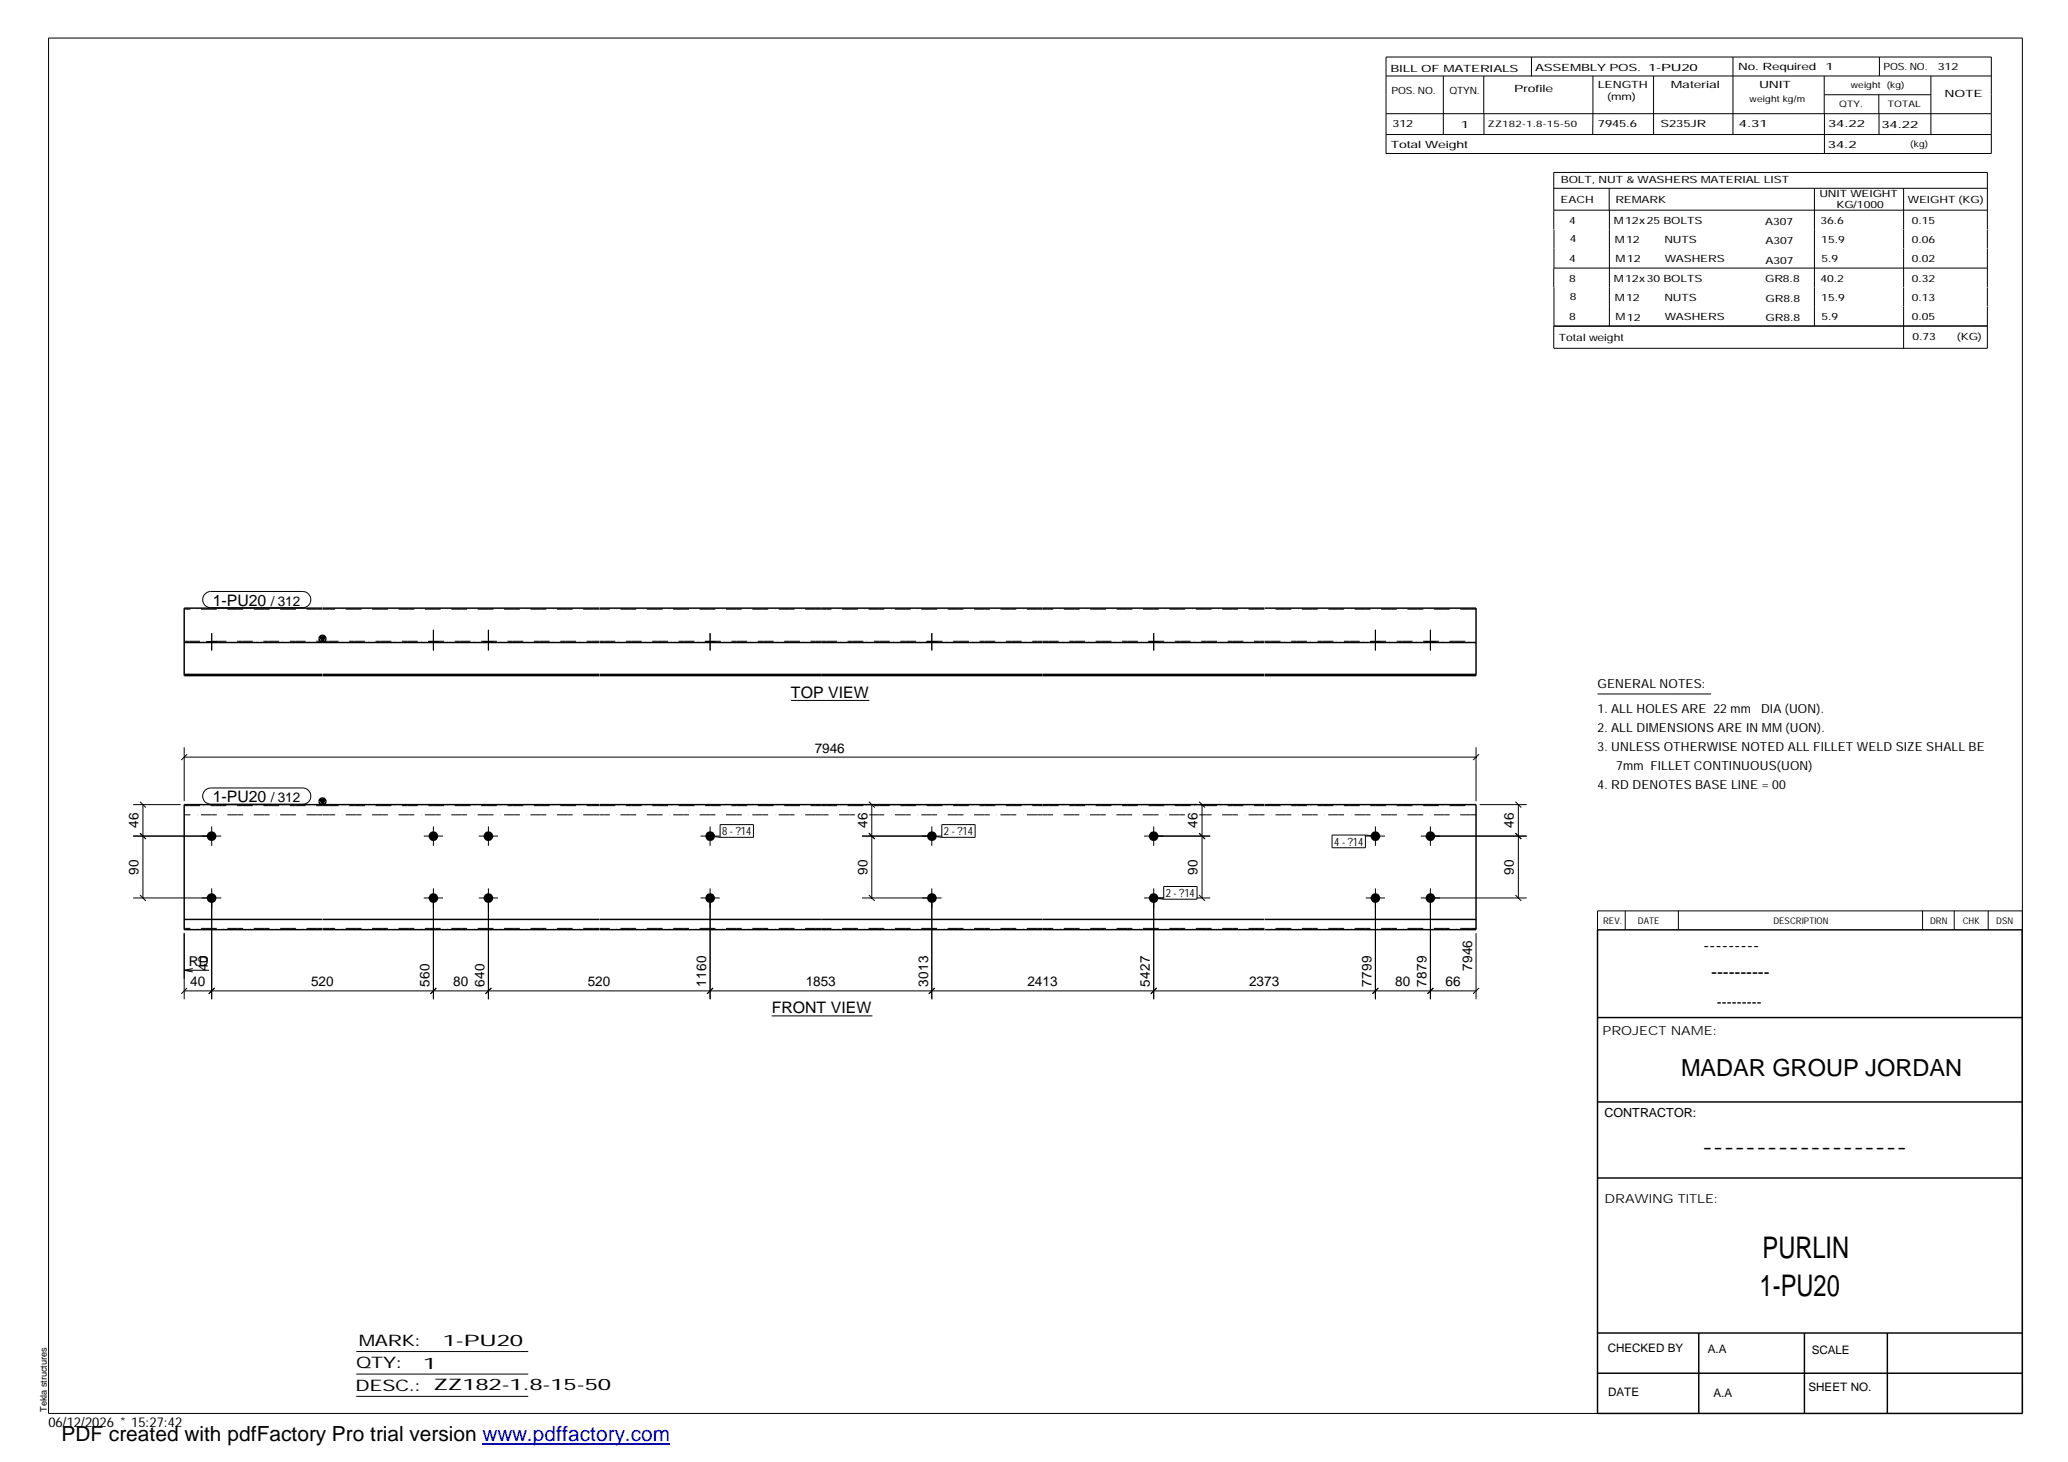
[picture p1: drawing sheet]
<svg xmlns="http://www.w3.org/2000/svg" width="420mm" height="297mm" viewBox="0 0 420 297" stroke-linecap="round" stroke-linejoin="round" font-family="sans-serif">
<g fill="#000">
<path d="M65 129.4h1.1l-.6 1zM65 162.5h1.1l-.6 1z"/>
<path d="M42 130.3h2v.2h-2z" fill-rule="evenodd"/>
<path d="M42 130.3h2v.2h-2z" fill-rule="evenodd"/>
<path d="M87.1 130.3h1.9v.2h-1.9z" fill-rule="evenodd"/>
<path d="M87.1 130.3h1.9v.2h-1.9z" fill-rule="evenodd"/>
<path d="M98.3 130.3h1.9v.2h-1.9z" fill-rule="evenodd"/>
<path d="M98.3 130.3h1.9v.2h-1.9z" fill-rule="evenodd"/>
<path d="M143.3 130.3h1.9v.2h-1.9z" fill-rule="evenodd"/>
<path d="M143.3 130.3h1.9v.2h-1.9z" fill-rule="evenodd"/>
<path d="M188.3 130.3h2v.2h-2z" fill-rule="evenodd"/>
<path d="M188.3 130.3h2v.2h-2z" fill-rule="evenodd"/>
<path d="M233.4 130.3h2v.2h-2z" fill-rule="evenodd"/>
<path d="M233.4 130.3h2v.2h-2z" fill-rule="evenodd"/>
<path d="M278.5 130.3h1.9v.2h-1.9z" fill-rule="evenodd"/>
<path d="M278.5 130.3h1.9v.2h-1.9z" fill-rule="evenodd"/>
<path d="M289.6 130.3h2v.2h-2z" fill-rule="evenodd"/>
<path d="M289.6 130.3h2v.2h-2z" fill-rule="evenodd"/>
<circle cx="43" cy="169.9" r=".98"/>
<circle cx="88" cy="169.9" r=".97"/>
<circle cx="99.2" cy="169.9" r=".97"/>
<circle cx="144.3" cy="169.9" r=".98"/>
<circle cx="189.3" cy="169.9" r=".98"/>
<circle cx="234.4" cy="169.9" r=".97"/>
<circle cx="279.4" cy="169.9" r=".97"/>
<circle cx="290.6" cy="169.9" r=".97"/>
<circle cx="43" cy="182.5" r=".98"/>
<circle cx="88" cy="182.5" r=".97"/>
<circle cx="99.2" cy="182.5" r=".97"/>
<circle cx="144.3" cy="182.5" r=".99"/>
<circle cx="189.3" cy="182.5" r=".98"/>
<circle cx="234.4" cy="182.5" r=".98"/>
<circle cx="279.4" cy="182.5" r=".97"/>
<circle cx="290.6" cy="182.5" r=".97"/>
</g>
<g fill="none" stroke="#000" stroke-width=".2">
<path d="M9.9 7.7h401v279.5h-401zM281.6 11.6h123v19.6h-123zM281.6 15.4h123M293.2 15.4v11.9M301.5 15.4v7.7M311.1 11.6v3.9M323.6 15.4v11.9M336 15.4v11.9M352.1 11.6v15.7M370.6 15.4v7.7M370.7 19.2h21.6M381.7 19.2v3.9"/>
<path d="M381.8 11.6v3.8M392.3 15.4v11.9M281.6 23.1h123M281.6 27.3h123M301.5 23.1v4.2M315.7 38.3h88.1M326.9 38.3v4.4M368.6 38.3v27.9M370.7 23.1v8.1M381.8 23.1v4.2M386.8 38.3v8.3M315.7 42.7h88.1"/>
<path d="M315.7 46.6v-11.6h88.1v11.6M315.7 54.5v3.9M315.7 54.5h88.1M315.7 46.6v7.9M315.7 58.4v7.8M327 42.7v23.5M386.8 46.6v3.9M386.8 50.6v7.7M386.8 58.4v3.9M403.8 46.6v3.9M403.8 50.6v7.7M403.8 58.4v3.9"/>
<path d="M386.8 62.3v8.5M403.8 62.3v8.5h-88.1M403.8 66.2h-88.1v4.5M41.7 120.7l.5-.4 .6-.1h18.7a1.65 1.65 0 0 1 1.7 1.6 1.65 1.65 0 0 1-1.7 1.7h-18.7a1.63 1.63 0 0 1-1.5-1 1.63 1.63 0 0 1 .4-1.8zM42 130.3v.2M43 128.6v3.6M44 130.3v.2M87.1 130.3v.2M88.1 128v4.2M89 130.3v.2M98.3 130.3v.2M99.2 128v4.2"/>
<path d="M100.2 130.3v.2M143.3 130.3v.2M144.3 128.6v3.6M145.2 130.3v.2M188.3 130.3v.2M189.3 128.6v3.6M190.3 130.3v.2M233.4 130.3v.2M234.4 128.6v3.6M235.4 130.3v.2M278.5 130.3v.2M279.4 128v4.2"/>
<path d="M280.4 130.3v.2M289.6 130.3v.2M290.6 128v4.2M291.6 130.3v.2M37.4 153.8h262.5M37.4 151.8v11M38 153.2l-1.2 1.2M160.7 142.3h15.9M299.9 151.8v11M300.5 153.2l-1.2 1.2M324.6 141h23M27.1 169.9h17.9"/>
<path d="M27.1 163.5h9.6M28.4 169.3l1.2 1.2M28.4 162.9l1.2 1.2M29 163.5v18.9M41.7 160.6l.5-.4 .6-.1h18.7a1.65 1.65 0 0 1 1.7 1.6 1.65 1.65 0 0 1-1.7 1.7h-18.7a1.63 1.63 0 0 1-1.5-1 1.63 1.63 0 0 1 .4-1.8zM43 167.9v4M86.1 169.9h3.9M88.1 167.9v4M97.3 169.9h3.9M99.2 167.9v4M142.3 169.9h3.9M144.3 167.9v4"/>
<path d="M144.3 169.9l2 .2M146.3 167.5h6.8v2.6h-6.8zM175.1 169.9h16.2M175.1 163.5h13.5M176.5 169.3l1.2 1.2M176.5 162.9l1.2 1.2M177.1 163.5v18.9M189.3 167.9v4M189.3 169.9l2 .2M191.3 167.5h6.8v2.6h-6.8zM232.5 169.9h13.4M234.4 167.9v4"/>
<path d="M235.1 163.5h10.8M243.6 169.3l1.2 1.2M243.6 162.9l1.2 1.2M244.2 163.5v18.9M270.6 169.7h6.8v2.5h-6.8zM277.4 169.7l2 .2M277.5 169.9h3.9M279.4 167.9v4M288.7 169.9h21.5M290.6 167.9v4M300.6 163.5h9.6M307.9 169.3l1.2 1.2"/>
<path d="M307.9 162.9l1.2 1.2M308.5 163.5v18.9M27.1 182.4h17.9M28.4 181.8l1.2 1.2M37.4 189.6v13.4M37.4 197.1l1.8 .4M37.4 197.1h5.1M39.2 196.8l-1.8 .3M43 180.5v22.5M86.1 182.4h3.9M88.1 180.5v22.5M97.3 182.4h3.9"/>
<path d="M99.2 180.5v22.5M142.3 182.4h3.9M144.3 180.5v22.5M175.1 182.4h16.2M176.5 181.8l1.2 1.2M189.3 180.5v22.5M232.5 182.4h4M234.4 180.5v22.5M234.4 182.4l2 .3M236.4 180.1h6.8v2.6h-6.8zM243.1 182.4h2.8M243.6 181.8l1.2 1.2"/>
<path d="M277.5 182.4h3.9M279.4 180.5v22.5M288.7 182.4h21.5M290.6 180.5v22.5M299.9 189.6v13.4M307.9 181.8l1.2 1.2M330.2 185.1v3.8M341 185.1v3.8M390.6 185.1v3.8M397 185.1v3.8M403.9 185.1v3.8M410.9 185.1h-86.3v3.8"/>
<path d="M37.4 201.3h262.5M38 200.7l-1.2 1.2M43.6 200.7l-1.2 1.2M88.6 200.7l-1.1 1.2M99.8 200.7l-1.2 1.2M144.9 200.7l-1.2 1.2M156.8 206.4h20.4M189.9 200.7l-1.2 1.2M235 200.7l-1.2 1.2M280 200.7l-1.2 1.2M291.2 200.7l-1.2 1.2M300.5 200.7l-1.2 1.2"/>
<path d="M72.4 274.6h34.9M72.4 279.2h34.9M72.4 283.7h34.9"/>
</g>
<g fill="none" stroke="#000" stroke-width=".3">
<path d="M37.4 137h28.1M37.4 130.5h28.1M65 129.4h1.1l-.6 1zM65.5 123.6h-28.1v13.7h28.1M65.6 137.3h56.1M65.6 137h56.1M65.6 130.5h56.1M65.6 123.6h56.1M121.8 137.3h135.1M121.8 137h135.1M121.8 130.5h135.1M121.8 123.6h135.1"/>
<path d="M257 123.6h42.9v13.7h-42.9M257 137h42.9M257 130.5h42.9M65 162.5h1.1l-.6 1zM65.5 163.5h-28.1v25.4h28.1M65.6 163.5h56.1M121.8 163.5h135.1M257 163.5h42.9v25.4h-42.9M37.4 186.8h28.1M65.6 188.9h56.1M65.6 186.8h56.1M121.8 188.9h135.1"/>
<path d="M121.8 186.8h135.1M257 186.8h42.9M324.6 188.9h86.3v98.3h-86.3zM324.6 206.7h86.3M324.6 239.3h86.3M324.6 223.9h86.3M324.6 270.8h86.3M324.6 279h86.3M345.1 270.8v16.4M366.6 270.8v16.4M383.5 270.8v16.4"/>
<circle cx="65.5" cy="129.8" r=".7"/>
<circle cx="65.5" cy="162.8" r=".7"/>
</g>
<g fill="none" stroke="#000" stroke-width=".2" stroke-dasharray="1.1 0 2.1 .7 0 1.4" stroke-linecap="butt">
<path d="M37.4 130.3h28.1M65.5 123.8h-28.1M65.6 130.3h56.1M121.7 123.8h-56.1M121.8 130.3h45M166.8 123.8h-45M166.8 130.3h45M211.8 123.8h-45M211.9 130.3h45M256.9 123.8h-45M257 130.3h42.9M299.9 123.8h-42.9"/>
<path d="M37.4 163.7h28.1M65.5 165.6h-28.1M65.6 163.7h56.1M121.7 165.6h-56.1M121.8 163.7h45M166.8 165.6h-45M166.8 163.7h45M173.7 165.6h-6.9M211.8 165.6h-35.2M211.9 163.7h45M240.7 165.6h-28.8M256.9 165.6h-13.2"/>
<path d="M257 163.7h42.9M299.9 165.6h-42.9M65.5 188.6h-28.1M121.7 188.6h-56.1M166.8 188.6h-45M211.8 188.6h-45M256.9 188.6h-45M299.9 188.6h-42.9"/>
</g>
<path d="M98 293.3h38.2" fill="none" stroke="#00f" stroke-width=".3"/>
<g font-size="6.1">
<text x="358.1" y="255.5">PURLIN</text>
<text x="357.5" y="263.3">1-PU20</text>
</g>
<text font-size="4.8" x="341.5" y="218.6">MADAR GROUP JORDAN</text>
<text font-size="4.2" x="12.5" y="292.7">PDF created with pdfFactory Pro trial version www.pdffactory.com</text>
<g font-size="3.6">
<text x="346.1" y="193.2">---------</text>
<text x="347.7" y="198.6">----------</text>
<text x="345.8" y="234.2">-------------------</text>
</g>
<g font-size="3.2">
<text x="43.2" y="123">1-PU20</text>
<text x="160.7" y="141.8">TOP VIEW</text>
<text x="43.2" y="163">1-PU20</text>
<text x="156.8" y="205.9">FRONT VIEW</text>
<text x="72.9" y="273.5">MARK:</text>
<text x="90" y="273.5">1-PU20</text>
<text x="72.4" y="278">QTY:</text>
<text x="86" y="278.1">1</text>
<text x="72.2" y="282.6">DESC.:</text>
<text x="88.1" y="282.4">ZZ182-1.8-15-50</text>
</g>
<text font-size="3" x="348.8" y="204.5">---------</text>
<g font-size="2.8">
<text x="55" y="123">/ 312</text>
<text x="165.5" y="152.9">7946</text>
<text x="55" y="163">/ 312</text>
<text x="28.1" y="168.2" transform="rotate(-90 28.1 168.2)">46</text>
<text x="176.2" y="168.2" transform="rotate(-90 176.2 168.2)">46</text>
<text x="243.3" y="168.2" transform="rotate(-90 243.3 168.2)">46</text>
<text x="307.6" y="168.2" transform="rotate(-90 307.6 168.2)">46</text>
<text x="28.1" y="177.7" transform="rotate(-90 28.1 177.7)">90</text>
<text x="176.2" y="177.7" transform="rotate(-90 176.2 177.7)">90</text>
<text x="243.3" y="177.7" transform="rotate(-90 243.3 177.7)">90</text>
<text x="307.6" y="177.7" transform="rotate(-90 307.6 177.7)">90</text>
<text x="38.4" y="196.3">RD</text>
<text x="42.2" y="197.3" transform="rotate(-90 42.2 197.3)">40</text>
<text x="299.1" y="197.3" transform="rotate(-90 299.1 197.3)">7946</text>
<text x="38.7" y="200.4">40</text>
<text x="63.2" y="200.4">520</text>
<text x="87.2" y="200.4" transform="rotate(-90 87.2 200.4)">560</text>
<text x="92.1" y="200.4">80</text>
<text x="98.4" y="200.4" transform="rotate(-90 98.4 200.4)">640</text>
<text x="119.4" y="200.4">520</text>
<text x="143.5" y="200.4" transform="rotate(-90 143.5 200.4)">1160</text>
<text x="163.7" y="200.4">1853</text>
<text x="188.6" y="200.4" transform="rotate(-90 188.6 200.4)">3013</text>
<text x="208.7" y="200.4">2413</text>
<text x="233.6" y="200.4" transform="rotate(-90 233.6 200.4)">5427</text>
<text x="253.8" y="200.4">2373</text>
<text x="278.6" y="200.4" transform="rotate(-90 278.6 200.4)">7799</text>
<text x="283.5" y="200.4">80</text>
<text x="289.8" y="200.4" transform="rotate(-90 289.8 200.4)">7879</text>
<text x="293.7" y="200.4">66</text>
<text x="9.8" y="290">06/12/2026 * 15:27:42</text>
</g>
<g font-size="2.5">
<text x="324.6" y="139.9">GENERAL NOTES:</text>
<text x="324.6" y="148.7">2. ALL DIMENSIONS ARE IN MM (UON).</text>
<text x="324.6" y="144.9">1. ALL HOLES ARE 22 mm</text>
<text x="357.8" y="144.9">DIA (UON).</text>
<text x="324.6" y="152.5">3. UNLESS OTHERWISE NOTED ALL FILLET WELD SIZE SHALL BE</text>
<text x="324.6" y="160.2">4. RD DENOTES BASE LINE = 00</text>
<text x="328.4" y="156.4">7mm FILLET CONTINUOUS(UON)</text>
<text x="325.6" y="210.3">PROJECT NAME:</text>
<text x="326" y="226.9">CONTRACTOR:</text>
<text x="326" y="244.4">DRAWING TITLE:</text>
</g>
<g font-size="2.4">
<text x="326.7" y="274.7">CHECKED BY</text>
<text x="347" y="275">A.A</text>
<text x="368.1" y="275.1">SCALE</text>
<text x="326.7" y="283.6">DATE</text>
<text x="348.1" y="283.9">A.A</text>
<text x="367.5" y="282.6">SHEET NO.</text>
</g>
<g font-size="2.3">
<text x="146.7" y="169.7">8 - ?14</text>
<text x="191.8" y="169.7">2 - ?14</text>
<text x="271.1" y="171.8">4 - ?14</text>
<text x="236.9" y="182.3">2 - ?14</text>
</g>
<g font-size="2">
<text x="282.5" y="14.6">BILL OF MATERIALS</text>
<text x="311.9" y="14.4">ASSEMBLY POS.</text>
<text x="324.6" y="17.9">LENGTH</text>
<text x="334.9" y="14.4">1-PU20</text>
<text x="339.5" y="17.9">Material</text>
<text x="353.1" y="14.2">No. Required</text>
<text x="357.4" y="17.9">UNIT</text>
<text x="370.9" y="14.2">1</text>
<text x="382.7" y="14.2">POS. NO.</text>
<text x="393.7" y="14.3">312</text>
<text x="282.7" y="19.1">POS. NO.</text>
<text x="294.5" y="19">QTYN.</text>
<text x="307.6" y="18.7">Profile</text>
<text x="326.5" y="20.4">(mm)</text>
<text x="395.1" y="19.6">NOTE</text>
<text x="282.9" y="25.8">312</text>
<text x="296.8" y="26">1</text>
<text x="324.7" y="25.9">7945.6</text>
<text x="337.4" y="25.9">S235JR</text>
<text x="353.3" y="25.9">4.31</text>
<text x="371.4" y="25.9">34.22</text>
<text x="382.3" y="25.9">34.22</text>
<text x="282.6" y="30.1">Total Weight</text>
<text x="371.4" y="30">34.2</text>
<text x="317.1" y="41.3">EACH</text>
<text x="317.1" y="37.2">BOLT, NUT &amp; WASHERS MATERIAL LIST</text>
<text x="328.2" y="41.3">REMARK</text>
<text x="369.7" y="40.1">UNIT WEIGHT</text>
<text x="387.6" y="41.2">WEIGHT (KG)</text>
<text x="318.8" y="45.4">4</text>
<text x="327.9" y="45.6">M12x25 BOLTS</text>
<text x="358.6" y="45.6">A307</text>
<text x="369.9" y="45.5">36.6</text>
<text x="373.1" y="42.2">KG/1000</text>
<text x="388.4" y="45.5">0.15</text>
<text x="318.8" y="53.3">4</text>
<text x="318.9" y="49.2">4</text>
<text x="328.1" y="49.3">M12</text>
<text x="328.3" y="53.3">M12</text>
<text x="338.2" y="49.4">NUTS</text>
<text x="338.2" y="53.3">WASHERS</text>
<text x="358.7" y="49.6">A307</text>
<text x="358.7" y="53.5">A307</text>
<text x="370" y="49.3">15.9</text>
<text x="370.1" y="53.2">5.9</text>
<text x="388.4" y="49.4">0.06</text>
<text x="388.4" y="53.3">0.02</text>
<text x="318.8" y="57.2">8</text>
<text x="327.9" y="57.3">M12x30 BOLTS</text>
<text x="358.6" y="57.4">GR8.8</text>
<text x="369.9" y="57.3">40.2</text>
<text x="388.4" y="57.2">0.32</text>
<text x="318.8" y="65.1">8</text>
<text x="318.9" y="61">8</text>
<text x="328.1" y="61.2">M12</text>
<text x="328.3" y="65.1">M12</text>
<text x="338.2" y="61.2">NUTS</text>
<text x="338.2" y="65.1">WASHERS</text>
<text x="358.7" y="61.4">GR8.8</text>
<text x="358.7" y="65.3">GR8.8</text>
<text x="370" y="61.1">15.9</text>
<text x="370.1" y="65">5.9</text>
<text x="388.4" y="61.2">0.13</text>
<text x="388.4" y="65.1">0.05</text>
<text x="316.7" y="69.3">Total weight</text>
<text x="388.6" y="69.1">0.73</text>
<text x="397.6" y="69">(KG)</text>
</g>
<g font-size="1.9">
<text x="325.7" y="187.8">REV.</text>
<text x="332.8" y="187.6">DATE</text>
<text x="360.3" y="187.7">DESCRIPTION</text>
<text x="392.1" y="187.6">DRN</text>
<text x="398.8" y="187.6">CHK</text>
<text x="405.6" y="187.7">DSN</text>
<text x="9.5" y="286.8" transform="rotate(-90 9.5 286.8)">Tekla structures</text>
</g>
<g font-size="1.8">
<text x="376" y="17.9">weight (kg)</text>
<text x="355.5" y="20.7">weight kg/m</text>
<text x="373.6" y="21.7">QTY.</text>
<text x="383.5" y="21.8">TOTAL</text>
<text x="302.3" y="25.9">ZZ182-1.8-15-50</text>
<text x="388.1" y="29.8">(kg)</text>
</g>
</svg>
